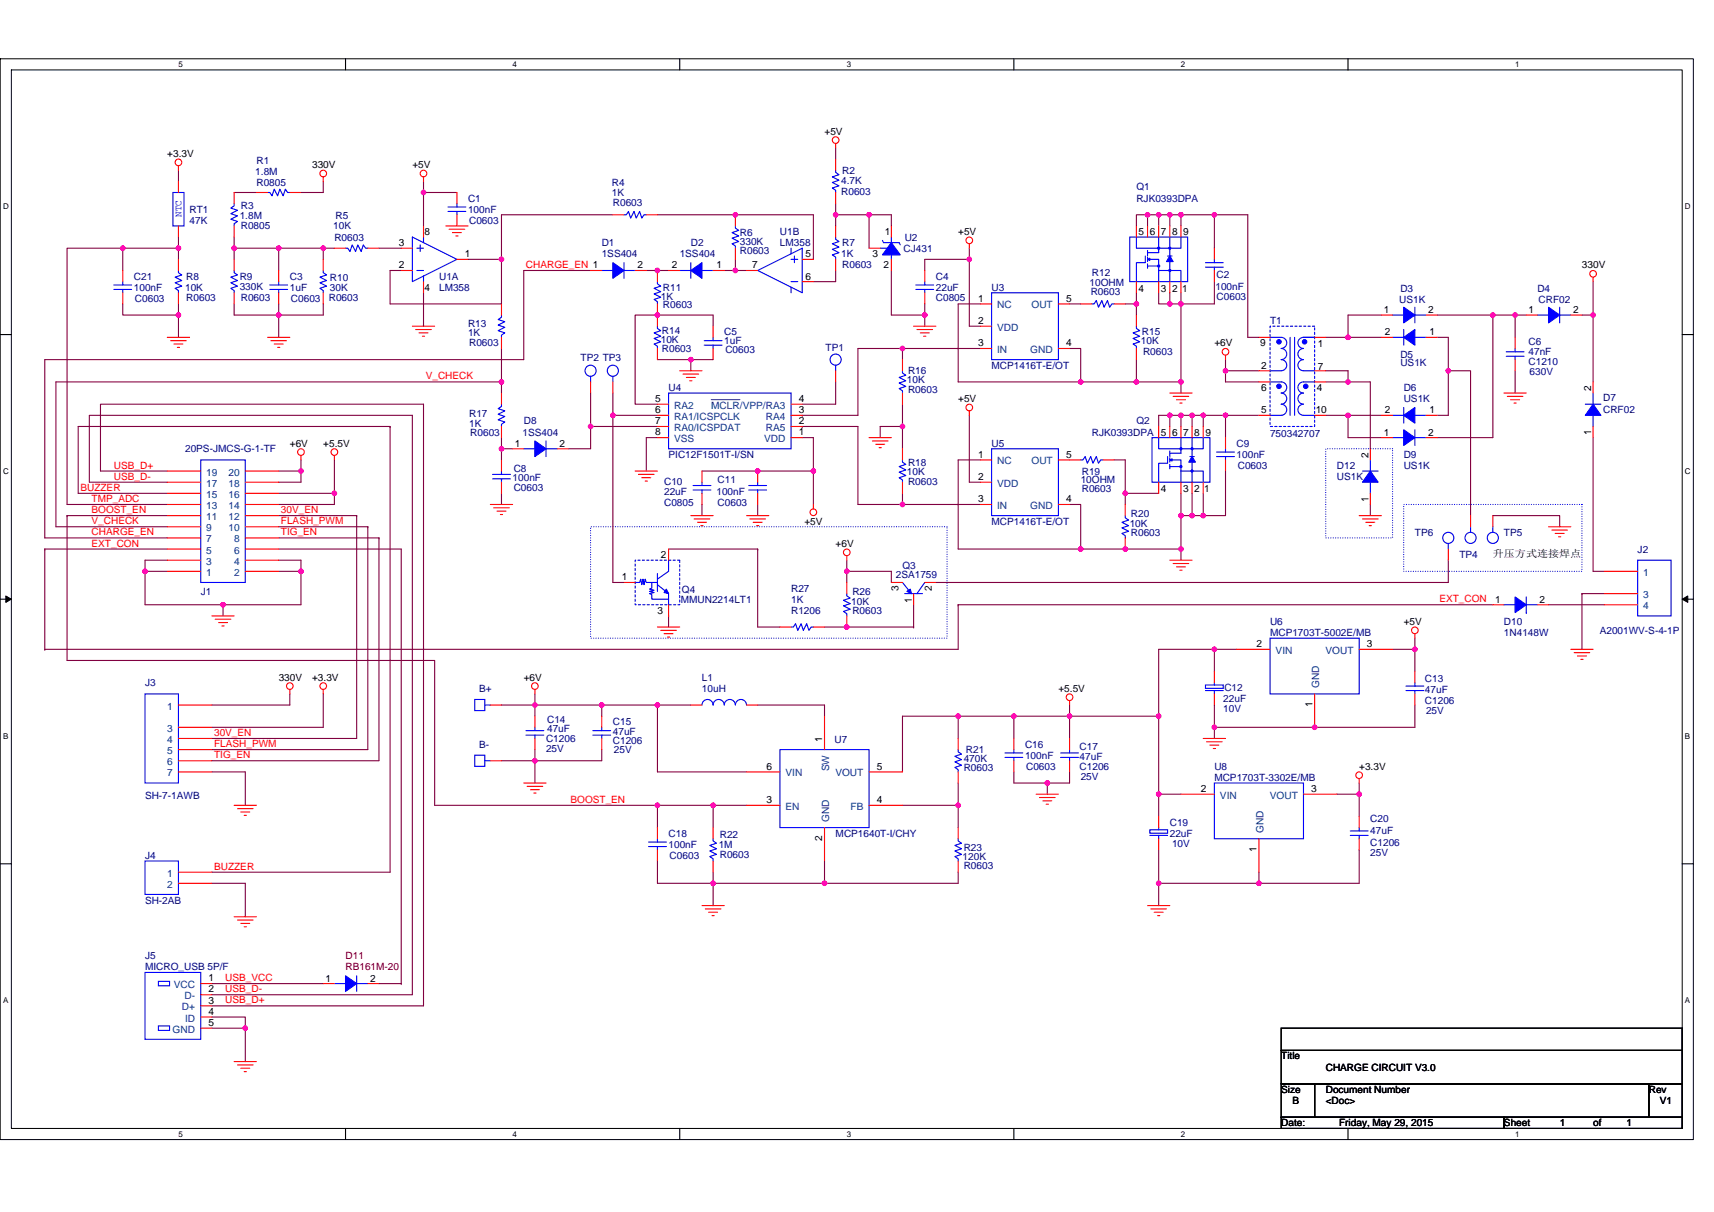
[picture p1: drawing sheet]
<svg xmlns="http://www.w3.org/2000/svg" width="297mm" height="210mm" viewBox="0 0 297 210" stroke-linecap="round" stroke-linejoin="round" font-family="sans-serif">
<path d="M0 10.2h293.5v187.2h-293.5zM2 12.1h289.5v183.4h-289.5z" fill="none" stroke="#000" stroke-width=".17"/>
<g fill="#fff">
<path d="M30.9 10.4h.8v1.5h-.8z"/>
<path d="M30.9 195.7h.8v1.5h-.8z"/>
</g>
<path d="M59.9 10.2v1.9M59.9 195.5v1.9" fill="none" stroke="#000" stroke-width=".19"/>
<g fill="#fff">
<path d="M88.8 10.4h.8v1.5h-.8z"/>
<path d="M88.8 195.7h.8v1.5h-.8z"/>
</g>
<path d="M117.8 10.2v1.9M117.8 195.5v1.9" fill="none" stroke="#000" stroke-width=".19"/>
<g fill="#fff">
<path d="M146.7 10.4h.8v1.5h-.8z"/>
<path d="M146.7 195.7h.8v1.5h-.8z"/>
</g>
<path d="M175.7 10.2v1.9M175.7 195.5v1.9" fill="none" stroke="#000" stroke-width=".19"/>
<g fill="#fff">
<path d="M204.7 10.4h.7v1.5h-.7z"/>
<path d="M204.7 195.7h.7v1.5h-.7z"/>
</g>
<path d="M233.6 10.2v1.9M233.6 195.5v1.9" fill="none" stroke="#000" stroke-width=".19"/>
<g fill="#fff">
<path d="M262.6 10.4h.7v1.5h-.7z"/>
<path d="M262.6 195.7h.7v1.5h-.7z"/>
<path d="M.5 35h1v1.6h-1z"/>
<path d="M292 35h1v1.6h-1z"/>
<path d="M.5 80.9h1v1.5h-1z"/>
<path d="M292 80.9h1v1.5h-1z"/>
</g>
<path d="M0 58h2M291.5 58h2" fill="none" stroke="#000" stroke-width=".19"/>
<g fill="#fff">
<path d="M.5 126.7h.9v1.6h-.9z"/>
<path d="M292 126.7h.9v1.6h-.9z"/>
</g>
<path d="M0 103.8h2M291.5 103.8h2" fill="none" stroke="#000" stroke-width=".19"/>
<path d="M1 103.3l1 .5-1 .6zM291.5 103.8l1-.5v1.1z" fill="#000"/>
<path d="M1 103.3l1 .5-1 .6zM291.5 103.8l1-.5v1.1z" fill="none" stroke="#000" stroke-width=".17"/>
<g fill="#fff">
<path d="M.5 172.6h.9v1.5h-.9z"/>
<path d="M292 172.6h.9v1.5h-.9z"/>
</g>
<path d="M0 149.7h2M291.5 149.7h2M222 178.1h69.5v3.9h-69.5zM222 182h69.5v5.8h-69.5zM222 187.8h5.8v5.8h-5.8zM222 193.6h38.6v1.9h-38.6zM227.8 187.8h57.9v5.8h-57.9zM260.6 193.6h30.9v1.9h-30.9zM285.7 187.8h5.8v5.8h-5.8z" fill="none" stroke="#000" stroke-width=".19"/>
<path d="M229.8 77.7h11.5v15.5h-11.5zM102.4 91.3h61.7v19.3h-61.7zM243.3 87.4h30.9v11.6h-30.9z" fill="none" stroke="#00f" stroke-width=".19" stroke-dasharray="0 .4"/>
<g fill="none" stroke="#800040" stroke-width=".19">
<path d="M30.9 29.5v1.9M40.6 33.4h3.8M56 31.4v2h-3.8M73.4 31.4v2M73.4 33.4h5.8M73.4 33.4v5.7M106.2 37.2h-19.3v7.7M113.9 37.2h27.1v7.7M144.8 35.3v1.9M144.8 25.6v2M144.8 37.2v1.9M144.8 37.2h5.8"/>
<path d="M150.6 37.2h.1M154.5 39.1v-1.9h-3.9v5.8M198.9 37.2h-2v1.9M200.8 37.2h-1.9v1.9M202.7 37.2h2M202.7 37.2v1.9M202.7 37.2h-1.9v1.9M210.5 37.2h-5.8v1.9M21.3 52.7v1.9h9.6v3.8M21.3 43v3.9M21.3 43h-9.7v44.4h17.4M21.3 43h9.6"/>
<path d="M30.9 43v1.9M30.9 41.1v1.9M30.9 52.7v1.9M40.6 43h7.7M40.6 43v1.9M40.6 52.7v1.9h7.7M40.6 41.1v1.9M48.3 43h7.7M48.3 43v3.9M48.3 52.7v1.9M48.3 54.6v3.8M56 43v1.9"/>
<path d="M56 43h2M56 52.7v1.9h-7.7M65.7 43h3.8M73.4 50.7v5.8M81.1 44.9h5.8M86.9 44.9v7.8h-19.3v-5.8h1.9M102.4 46.9h-11.6v15.4h-83v30.9h21.2M112 46.9h3.9M123.6 56.5v-1.9h-13.5v15.4h3.8M125.5 46.9h1.9M127.4 46.9h2M127.4 44.9v2"/>
<path d="M144.8 46.9v1.9h-3.8M154.5 46.9v7.7h5.8v1.9M160.3 52.7v1.9M168 43v1.9M168 44.9v11.6h1.9M168 44.9h-7.7v2M169.9 52.7h-3.8v13.5h21.2M185.4 52.7h1.9M195 52.7h1.9M196.9 52.7v1.9M196.9 50.7v2M200.8 50.7v2h1.9"/>
<path d="M202.7 50.7v2h2v13.5M210.5 43v-5.8h5.7v21.2h2M210.5 48.8v3.9h-5.8v-2M229.8 58.4h3.8M233.6 58.4h5.8M239.4 54.6h-5.8v3.8M249.1 54.6h9.6M249.1 58.4h1.9v5.8M258.7 54.6h3.9M258.7 54.6v21.2h-9.6M262.6 54.6h1.9M262.6 54.6v3.8"/>
<path d="M274.2 54.6h1.9M276.1 54.6v11.6M276.1 48.8v5.8M52.2 79.7v1.9M58 79.7v5.8M67.6 73.9h.1M67.6 73.9v77.2h-30.9M67.6 73.9h-54v11.6h15.4M86.9 77.7h1.9M86.9 66.2h-77.2v25.1h19.3M86.9 60.4v5.8M86.9 75.8v1.9"/>
<path d="M86.9 77.7v2M86.9 66.2v1.9M102.4 73.9h11.5M102.4 68.1v5.8M102.4 73.9v3.8h-3.9M106.2 72h7.7M106.2 72v28.9h1.9M106.2 68.1v3.9M113.9 75.8h-1.9v5.8M113.9 62.3h5.8M119.7 62.3v1.9M119.7 62.3h3.9"/>
<path d="M139 73.9h9.7v13.5h7.7M139 75.8h2v5.8M139 72h.1M139 73.9h.1M144.8 66.2v3.8h-5.8M156.4 70v3.9M156.4 60.4h13.5M156.4 60.4v1.9M156.4 73.9h-3.9v1.9M156.4 60.4h-7.7v11.6h-9.7M156.4 73.9v3.8M168 72v11.5h1.9"/>
<path d="M169.9 79.7h-3.8v15.4h21.2M185.4 60.4h1.9v5.8M187.3 66.2h9.6M193.1 79.7h1.9v5.8M196.9 62.3v3.9M196.9 66.2h7.8M202.7 72h-1.9v1.9M202.7 72v1.9M202.7 72h2M204.7 66.2v1.9M206.6 72h-1.9v1.9M208.5 72h-1.9v1.9"/>
<path d="M212.4 72h-3.9v1.9M212.4 64.2v2h5.8M212.4 62.3v1.9M212.4 64.2h5.8M218.2 72h-5.8v3.8M229.8 64.2h3.8v2M229.8 72h3.8M229.8 66.2h3.8M233.6 66.2h3.9v11.5M233.6 72v3.8h5.8M233.6 72h5.8M251 64.2v7.8h-1.9"/>
<path d="M251 64.2h3.9v25.1M262.6 64.2v3.9M276.1 75.8v23.2h1.9M7.8 95.1h21.2M7.8 95.1h.1M7.8 95.1v17.4M11.6 89.3h17.4M11.6 89.3v25.1h63.7v25.1h38.6v3.9M11.6 89.3h.1M25.1 99v5.8h13.5M25.1 99h3.9M29 97.1h-3.9v1.9"/>
<path d="M29 81.6h-11.6v-11.6h56v104.3h-36.7M29 83.5h-13.5v-11.5h56v100.3h-34.8M48.3 93.2h17.4M48.3 81.6h3.9M48.3 85.5h9.7M48.3 89.3h13.5M48.3 91.3h15.4M48.3 97.1h3.9v1.9M48.3 99h3.9M48.3 95.1h21.2v75.3M52.2 81.6v1.9h-3.9M52.2 99v5.8h-13.6"/>
<path d="M58 85.5v1.9h-9.7M61.8 89.3v38.6h-25.1M61.8 89.3h.1M63.7 91.3h.1M63.7 91.3v38.6h-27M65.7 93.2v38.6h-29M65.7 93.2h.1M86.9 85.5v1.9M115.9 95.1h15.4M121.7 81.6h19.3M121.7 87.4v1.9M131.3 87.4v1.9"/>
<path d="M131.3 95.1h.1M131.3 95.1v13.5h3.9M141 81.6v5.8M146.7 97.1v1.9M146.7 99v1.9M146.7 99h.1M146.7 99h7.8v1.9M156.4 87.4h13.5M156.4 85.5v1.9M185.4 87.4h1.9v7.7M187.3 95.1h17.4M195 85.5h5.8"/>
<path d="M195 85.5v1.9M204.7 85.5v3.8h1.9M204.7 89.3v5.8M204.7 95.1v2M206.6 85.5v3.8h1.9M208.5 85.5v3.8M212.4 81.6v7.7h-3.9M237.5 87.4v1.9M251 97.1v3.8h-88.8M258.7 89.3h11.6v2M7.8 112.5h.1M38.6 104.8h.1"/>
<path d="M38.6 104.8v1.9M115.9 106.7v1.9M142.9 108.6h3.8M146.7 108.6h11.6M146.7 108.6h.1M158.3 108.6h.1M158.3 104.8v3.8M166.1 104.8h92.6M166.1 104.8h.1M166.1 104.8v7.7h-158.3M210.5 112.5h3.8M210.5 112.5h-9.7v11.6"/>
<path d="M210.5 112.5v3.9M241.3 112.5h3.9M245.2 110.6v1.9M245.2 112.5v3.9M268.4 104.8h9.6M274.2 102.8h3.8M274.2 102.8h.1M274.2 102.8v9.7M36.7 133.7h5.8v5.8M50.2 120.2v1.9h-13.5M56 120.2v5.8h-19.3M86.9 122.1h5.8"/>
<path d="M86.9 131.8h5.8M92.7 122.1v2M92.7 129.9v1.9M92.7 120.2v1.9M92.7 131.8v3.9M92.7 122.1h11.6M104.3 122.1h9.6M104.3 129.9v1.9h-11.6M104.3 122.1v2M113.9 122.1v11.6h15.5M113.9 139.5h9.7M113.9 122.1h5.8"/>
<path d="M123.6 139.5h5.8M123.6 139.5v3.9M131.3 122.1h11.6v2M156.4 139.5h9.7M166.1 124.1h9.6M166.1 135.7v3.8M166.1 124.1h-9.7v9.6M166.1 139.5v3.9M166.1 124.1v3.8M175.7 124.1h9.7M175.7 133.7v2h5.8M175.7 124.1v3.8"/>
<path d="M181.5 135.7v1.9M185.4 122.1v2M185.4 133.7v2h-3.9M185.4 124.1v3.8M185.4 124.1h15.4M200.8 124.1v13.5M204.7 137.6h-3.9v3.9M210.5 122.1v3.9M210.5 126v1.9M231.7 137.6h3.8M235.5 137.6v3.9M235.5 135.7v1.9"/>
<path d="M245.2 122.1v3.9h-34.7M36.7 153h5.8v5.8M113.9 149.2v3.8h9.7M123.6 153v3.9M123.6 153h19.3M123.6 151.1v1.9M142.9 153h.1M142.9 149.2v3.8M166.1 151.1v1.9h-23.2M200.8 153v3.9M200.8 153h17.4M200.8 147.2v5.8"/>
<path d="M218.2 151.1v1.9M235.5 147.2v5.8h-17.3M36.7 176.2h5.8v1.9M36.7 178.1h5.8M36.7 170.4h19.3M42.5 178.1v5.8M65.7 170.4h3.8M69.5 170.4h.1"/>
</g>
<g fill="#f0f" stroke="#f0f" stroke-width=".19">
<circle cx="52.2" cy="81.6" r=".38"/>
<circle cx="57.9" cy="85.5" r=".38"/>
<circle cx="25.1" cy="99" r=".38"/>
<circle cx="52.2" cy="99" r=".38"/>
<circle cx="38.6" cy="104.8" r=".38"/>
<circle cx="92.7" cy="131.8" r=".38"/>
<circle cx="92.7" cy="122.1" r=".38"/>
<circle cx="123.6" cy="139.5" r=".38"/>
<circle cx="123.6" cy="153" r=".38"/>
<circle cx="113.9" cy="139.5" r=".38"/>
<circle cx="166.1" cy="139.5" r=".38"/>
<circle cx="142.9" cy="153" r=".38"/>
<circle cx="185.4" cy="124.1" r=".38"/>
<circle cx="175.7" cy="124.1" r=".38"/>
<circle cx="166.1" cy="124.1" r=".38"/>
<circle cx="200.8" cy="137.6" r=".38"/>
<circle cx="200.8" cy="124.1" r=".38"/>
<circle cx="210.4" cy="112.5" r=".38"/>
<circle cx="227.8" cy="126" r=".38"/>
<circle cx="210.4" cy="126" r=".38"/>
<circle cx="200.8" cy="153" r=".38"/>
<circle cx="218.2" cy="153" r=".38"/>
<circle cx="235.5" cy="137.6" r=".38"/>
<circle cx="181.5" cy="135.7" r=".38"/>
<circle cx="233.6" cy="58.4" r=".38"/>
<circle cx="233.6" cy="72" r=".38"/>
<circle cx="251" cy="64.2" r=".38"/>
<circle cx="258.7" cy="54.6" r=".38"/>
<circle cx="262.6" cy="54.6" r=".38"/>
<circle cx="276.1" cy="54.6" r=".38"/>
<circle cx="212.4" cy="64.2" r=".38"/>
<circle cx="204.7" cy="66.2" r=".38"/>
<circle cx="204.7" cy="52.7" r=".38"/>
<circle cx="196.9" cy="52.7" r=".38"/>
<circle cx="196.9" cy="66.2" r=".38"/>
<circle cx="187.3" cy="66.2" r=".38"/>
<circle cx="168" cy="44.9" r=".38"/>
<circle cx="187.3" cy="95.1" r=".38"/>
<circle cx="195" cy="95.1" r=".38"/>
<circle cx="156.4" cy="60.4" r=".38"/>
<circle cx="156.4" cy="73.9" r=".38"/>
<circle cx="156.4" cy="87.4" r=".38"/>
<circle cx="160.3" cy="54.6" r=".38"/>
<circle cx="106.2" cy="72" r=".38"/>
<circle cx="113.9" cy="54.6" r=".38"/>
<circle cx="119.7" cy="62.3" r=".38"/>
<circle cx="113.9" cy="46.9" r=".38"/>
<circle cx="127.4" cy="46.9" r=".38"/>
<circle cx="127.4" cy="37.2" r=".38"/>
<circle cx="86.9" cy="44.9" r=".38"/>
<circle cx="86.9" cy="66.2" r=".38"/>
<circle cx="73.4" cy="33.3" r=".38"/>
<circle cx="131.3" cy="81.6" r=".38"/>
<circle cx="141" cy="81.6" r=".38"/>
<circle cx="48.3" cy="43" r=".38"/>
<circle cx="56" cy="43" r=".38"/>
<circle cx="48.3" cy="54.6" r=".38"/>
<circle cx="40.6" cy="43" r=".38"/>
<circle cx="30.9" cy="54.6" r=".38"/>
<circle cx="30.9" cy="43" r=".38"/>
<circle cx="86.9" cy="77.7" r=".38"/>
<circle cx="102.3" cy="73.9" r=".38"/>
<circle cx="144.8" cy="37.2" r=".38"/>
<circle cx="150.6" cy="37.2" r=".38"/>
<circle cx="204.7" cy="37.2" r=".38"/>
<circle cx="202.7" cy="37.2" r=".38"/>
<circle cx="210.4" cy="37.2" r=".38"/>
<circle cx="202.7" cy="52.7" r=".38"/>
<circle cx="195" cy="85.5" r=".38"/>
<circle cx="206.6" cy="72" r=".38"/>
<circle cx="208.5" cy="72" r=".38"/>
<circle cx="212.4" cy="72" r=".38"/>
<circle cx="206.6" cy="89.3" r=".38"/>
<circle cx="208.5" cy="89.3" r=".38"/>
<circle cx="204.7" cy="89.3" r=".38"/>
<circle cx="204.7" cy="95.1" r=".38"/>
<circle cx="113.9" cy="122.1" r=".38"/>
<circle cx="104.3" cy="122.1" r=".38"/>
<circle cx="198.9" cy="37.2" r=".38"/>
<circle cx="200.8" cy="37.2" r=".38"/>
<circle cx="202.7" cy="72" r=".38"/>
<circle cx="204.7" cy="72" r=".38"/>
<circle cx="42.5" cy="178.1" r=".38"/>
<circle cx="21.3" cy="43" r=".38"/>
<circle cx="233.6" cy="66.2" r=".38"/>
<circle cx="245.2" cy="112.5" r=".38"/>
<circle cx="146.7" cy="99" r=".38"/>
<circle cx="146.7" cy="108.6" r=".38"/>
</g>
<g fill="none" stroke="#f00" stroke-width=".19">
<path d="M30.9 28.7v.8M30.9 31.4v2M30.9 39.1v2M40.6 39.1v2M40.6 33.4v1.9M44.4 33.4h2M50.2 33.4h2M56 30.6v.8M73.4 39.1v2M73.4 30.6v.8M77.3 39.1h3.8M77.8 39.7h2.7"/>
<path d="M79.2 33.4v1.9M79.2 37.2v1.9M106.2 37.2h1.9M112 37.2h1.9M127.4 37.2v1.9M144.8 24.9v.7M144.8 33.4v1.9M144.8 27.6v1.9M144.8 39.1v2M154.5 39.1v2M196.9 39.1v2M198.9 39.1v2"/>
<path d="M200.8 39.1v2M202.7 39.1v2M204.7 39.1v2M21.3 46.9v1.9M21.3 50.7v2M29 58.4h3.9M29.6 59h2.7M30.2 59.6h1.5M30.9 50.7v2M30.9 44.9v2M40.6 50.7v2M40.6 44.9v2"/>
<path d="M46.4 58.4h3.8M46.9 59h2.8M47.5 59.6h1.6M48.3 46.9v1.9M48.3 50.7v2M56 50.7v2M56 44.9v2M58 43h1.9M63.7 43h2M69.5 43h2M69.5 46.9h2M71.5 56.5h3.8"/>
<path d="M72 57.1h2.7M72.6 57.7h1.6M73.2 58.3h.4M73.4 48.8v1.9M78.4 40.3h1.6M79 40.9h.4M79.2 44.9h1.9M86.9 58.4v2M86.9 52.7v1.9M102.4 46.9h1.9M110.1 46.9h1.9M113.9 52.7v3.8"/>
<path d="M113.9 46.9v1.9M115.9 46.9h1.9M123.6 46.9h1.9M123.6 56.5v1.9M127.4 43v1.9M129.4 46.9h1.9M139 44.9h2M139 48.8h2M144.8 44.9v2M150.6 43h1.9M154.5 44.9v2M158.3 56.5h3.9"/>
<path d="M158.9 57.1h2.7M159.5 57.7h1.5M160.1 58.3h.4M160.3 46.9v1.9M160.3 50.7v2M168 42.2v.8M169.9 52.7h1.9M169.9 56.5h1.9M183.4 52.7h2M187.3 52.7h1.9M193.1 52.7h1.9M196.9 54.6v1.9"/>
<path d="M196.9 48.8v1.9M200.8 48.8v1.9M202.7 48.8v1.9M204.7 48.8v1.9M210.5 43v1.9M210.5 46.9v1.9M218.2 58.4h1.9M227.8 58.4h2M239.4 58.4h1.9M239.4 54.6h1.9M247.1 58.4h2M247.1 54.6h2"/>
<path d="M262.6 58.4v2M264.5 54.6h1.9M272.2 54.6h2M276.1 48v.8M30.7 60.2h.4M48.1 60.2h.4M52.2 78.9v.8M58 78.9v.8M86.9 73.9v1.9M86.9 68.1v1.9M86.9 79.7v1.9M88.8 77.7h2"/>
<path d="M96.6 77.7h1.9M102.4 66.2v1.9M106.2 66.2v1.9M113.9 70h2M113.9 72h2M113.9 73.9h2M113.9 75.8h2M113.9 60.4v1.9M117.8 64.2h3.9M118.4 64.8h2.7M118.9 65.4h1.6M119.5 66h.4"/>
<path d="M123.6 60.4v1.9M137.1 75.8h1.9M137.1 73.9h1.9M137.1 72h1.9M137.1 70h1.9M144.8 64.2v2M150.6 75.8h3.9M151.2 76.4h2.7M151.8 77h1.5M152.4 77.6h.3M156.4 68.1v1.9M156.4 62.3v1.9"/>
<path d="M156.4 77.7v2M168 71.2v.8M169.9 60.4h1.9M169.9 79.7h1.9M183.4 60.4h2M183.4 79.7h3.9M191.1 79.7h2M196.9 60.4v1.9M200.8 73.9v1.9M202.7 68.1h3.9M202.7 73.9v1.9M203.3 68.7h2.7"/>
<path d="M203.9 69.3h1.5M204.5 69.8h.4M204.7 73.9v1.9M206.6 73.9v1.9M208.5 73.9v1.9M212.4 61.5v.8M212.4 75.8v1.9M212.4 79.7v1.9M218.2 66.2h1.9M218.2 72h1.9M218.2 64.2h1.9M227.8 66.2h2"/>
<path d="M227.8 64.2h2M227.8 72h2M237.5 77.7v2M239.4 72h1.9M239.4 75.8h1.9M247.1 72h2M247.1 75.8h2M260.6 68.1h3.9M261.2 68.7h2.7M261.8 69.3h1.5M262.4 69.8h.4M262.6 62.3v1.9"/>
<path d="M276.1 73.9v1.9M276.1 66.2v1.9M29 99h5.8M29 97.1h5.8M29 95.1h5.8M29 93.2h5.8M29 91.3h5.8M29 89.3h5.8M29 87.4h5.8M29 85.5h5.8M29 83.5h5.8M29 81.6h5.8"/>
<path d="M42.5 99h5.8M42.5 97.1h5.8M42.5 95.1h5.8M42.5 93.2h5.8M42.5 91.3h5.8M42.5 89.3h5.8M42.5 87.4h5.8M42.5 85.5h5.8M42.5 83.5h5.8M42.5 81.6h5.8M85 87.4h3.8M85.6 88h2.7"/>
<path d="M86.1 88.6h1.6M86.7 89.1h.4M86.9 83.5v2M110.1 81.6h3.8M110.6 82.2h2.8M111.2 82.8h1.6M111.8 83.4h.4M115.9 95.1v2M119.7 89.3h3.9M120.3 89.9h2.7M120.9 90.5h1.5M121.5 91.1h.3"/>
<path d="M121.7 81.6v1.9M121.7 85.5v1.9M129.4 89.3h3.8M130 89.9h2.7M130.5 90.5h1.6M131.1 91.1h.4M131.3 85.5v1.9M131.3 81.6v1.9M141 87.4v.8M146.7 96.3v.8M156.4 83.5v2M169.9 83.5h1.9"/>
<path d="M169.9 87.4h1.9M183.4 87.4h2M195 93.2v1.9M195 87.4v1.9M200.8 83.5v2M202.7 97.1h3.9M203.3 97.6h2.7M203.9 98.2h1.5M204.5 98.8h.4M204.7 83.5v2M206.6 83.5v2M208.5 83.5v2"/>
<path d="M235.5 89.3h3.9M236.1 89.9h2.7M236.7 90.5h1.6M237.3 91.1h.4M237.5 85.5v1.9M251 95.1v2M254.9 89.3v2M258.7 89.3v2M268.4 91.3h3.8M268.9 91.8h2.7M269.5 92.4h1.6M270.1 93h.4"/>
<path d="M278 99h5.8M36.7 106.7h3.9M37.3 107.3h2.7M37.9 107.9h1.5M38.5 108.4h.3M50.2 119.4v.8M56 119.4v.8M92.7 119.4v.8M108.1 100.9h2M113.9 108.6h3.9M114.5 109.2h2.7M115.1 109.8h1.5"/>
<path d="M115.7 110.4h.4M115.9 106.7h.1M115.9 104.8v1.9M135.2 108.6h1.9M141 108.6h1.9M146.7 106.7v1.9M146.7 100.9v1.9M154.5 100.9h1.9M158.3 102.8v2M160.3 100.9h1.9M210.5 116.4v1.9M214.3 112.5h5.8"/>
<path d="M235.5 112.5h5.8M245.2 109.8v.8M245.2 116.4v1.9M258.7 104.8h1.9M266.4 104.8h2M272.2 112.5h3.9M272.8 113.1h2.7M273.4 113.7h1.5M274 114.2h.3M278 102.8h5.8M278 104.8h5.8M30.9 122.1h5.8"/>
<path d="M30.9 131.8h5.8M30.9 126h5.8M30.9 127.9h5.8M30.9 129.9h5.8M30.9 133.7h5.8M40.6 139.5h3.8M85 122.1h1.9M85 131.8h1.9M90.8 135.7h3.8M91.3 136.2h2.8M91.9 136.8h1.6M92.5 137.4h.4"/>
<path d="M92.7 124.1v1.9M92.7 127.9v2M104.3 124.1v1.9M104.3 127.9v2M119.7 122.1h2M129.4 122.1h1.9M129.4 139.5h5.8M129.4 133.7h5.8M142.9 124.1v5.8M150.6 139.5h5.8M150.6 133.7h5.8M166.1 133.7v2"/>
<path d="M166.1 127.9v2M175.7 127.9v2M175.7 131.8v1.9M179.6 137.6h3.8M180.1 138.2h2.7M180.7 138.7h1.6M181.3 139.3h.4M185.4 127.9v2M185.4 131.8v1.9M185.4 121.4v.7M204.7 137.6h5.8M208.5 127.9h3.9"/>
<path d="M209.1 128.5h2.7M209.7 129.1h1.5M210.3 129.7h.3M210.5 120.2v1.9M225.9 137.6h5.8M227.8 120.2v5.8M235.5 134.9v.8M245.2 120.2v1.9M30.9 151.1h5.8M30.9 153h5.8M40.6 158.8h3.8M41.2 140.1h2.7"/>
<path d="M41.2 159.4h2.7M41.7 140.7h1.6M41.7 160h1.6M42.3 141.3h.4M113.9 143.4v1.9M113.9 147.2v2M121.7 156.9h3.8M122.2 157.5h2.7M122.8 158.1h1.6M123.4 158.6h.4M123.6 149.2v1.9M123.6 143.4v1.9"/>
<path d="M142.9 143.4v5.8M166.1 149.2v1.9M166.1 143.4v1.9M198.9 156.9h3.8M199.4 157.5h2.8M200 158.1h1.6M200.6 158.6h.4M200.8 141.5v1.9M200.8 145.3v1.9M218.2 145.3v5.8M235.5 141.5v1.9M235.5 145.3v1.9"/>
<path d="M34.8 170.4h1.9M34.8 172.3h1.9M34.8 174.3h1.9M34.8 176.2h1.9M34.8 178.1h1.9M42.3 160.6h.4M56 170.4h2M63.7 170.4h2M40.6 183.9h3.8M41.2 184.5h2.7M41.7 185.1h1.6M42.3 185.7h.4"/>
<circle cx="30.9" cy="28.1" r=".58"/>
<circle cx="56" cy="30.1" r=".58"/>
<circle cx="73.4" cy="30.1" r=".58"/>
<circle cx="144.8" cy="24.3" r=".58"/>
<circle cx="168" cy="41.6" r=".58"/>
<circle cx="276.1" cy="47.4" r=".58"/>
<circle cx="52.2" cy="78.3" r=".58"/>
<circle cx="57.9" cy="78.3" r=".58"/>
<circle cx="168" cy="70.6" r=".58"/>
<circle cx="212.4" cy="60.9" r=".58"/>
<circle cx="141" cy="88.7" r=".58"/>
<circle cx="146.7" cy="95.7" r=".58"/>
<circle cx="50.2" cy="118.9" r=".58"/>
<circle cx="56" cy="118.9" r=".58"/>
<circle cx="92.7" cy="118.9" r=".58"/>
<circle cx="245.2" cy="109.2" r=".58"/>
<circle cx="185.4" cy="120.8" r=".58"/>
<circle cx="235.5" cy="134.3" r=".58"/>
</g>
<g fill="none" stroke="#00f" stroke-width=".19">
<path d="M30 33.4h1.9v5.7h-1.9zM40.6 35.3v.4l-.6 .4 1.2 .3-1.2 .6 1.2 .4-1.2 .6 1.2 .4-.6 .4v.3M46.4 33.4h.4l.3 .5 .4-1.1 .6 1.1 .4-1.1 .6 1.1 .4-1.1 .3 .6h.4M77.6 35.9h3.1M77.6 36.6h3.1M79.2 36.6v.6M79.2 35.3v.6M108.1 37.2h.4l.4-.6 .4 1.2 .6-1.2 .4 1.2 .5-1.2 .4 1.2 .4-.6h.4M127.4 39.1v.4l.6 .4-1.1 .4 1.1 .6-1.1 .4 1.1 .5-1.1 .4 .5 .4v.4M144.8 29.5v.4l.6 .4-1.2 .3 1.2 .6-1.2 .4 1.2 .6-1.2 .4 .6 .4v.4M19.7 49.4h3.1M19.7 50.1h3.1"/>
<path d="M21.3 50.1v.6M21.3 48.8v.6M30.9 46.9v.4l.6 .3-1.2 .4 1.2 .6-1.2 .4 1.2 .6-1.2 .3 .6 .4v.4M40.6 46.9v.4l.6 .3-1.2 .4 1.2 .6-1.2 .4 1.2 .6-1.2 .3 .6 .4v.4M46.8 49.4h3M46.8 50.1h3M48.3 50.1v.6M48.3 48.8v.6M56 46.9v.4l.6 .3-1.2 .4 1.2 .6-1.2 .4 1.2 .6-1.2 .3 .6 .4v.4M59.9 43h.4l.4 .6 .3-1.2 .6 1.2 .4-1.2 .6 1.2 .4-1.2 .4 .6h.3M71.5 41.1l7.7 3.8-7.7 3.9zM72.2 46.9h1.2"/>
<path d="M72.2 43h1.2M72.8 42.4v1.2M73.4 47.8v1M73.4 41.1v.9M86.9 54.6v.4l-.6 .4 1.2 .3-1.2 .6 1.2 .4-1.2 .6 1.2 .4-.6 .4v.3M104.3 46.9h1.9M108.1 45.5v2.7M108.1 46.9h2M113.9 48.8v.4l.6 .4-1.1 .3 1.1 .6-1.1 .4 1.1 .6-1.1 .4 .5 .4v.4M113.9 56.5v.4l.6 .4-1.1 .4 1.1 .6-1.1 .3 1.1 .6-1.1 .4 .5 .4v.4M117.8 46.9h1.9M119.7 45.5v2.7"/>
<path d="M121.7 46.9h1.9M122 59h3.1M122 59.8h3.1M123.6 59.8v.6M123.6 58.4v.6M131.3 46.9l7.7-3.9v7.7zM137.1 49.8v.9M137.1 43v1M137.1 48.8h1.2M137.1 44.9h1.2M137.7 44.4v1.1M144.8 41.1v.4l.6 .3-1.2 .4 1.2 .6-1.2 .4 1.2 .6-1.2 .4 .6 .3v.4"/>
<path d="M152.5 43h1.4M152.9 41.6l.2 .4h2.7l.2 .4M154.5 41.1v3.8M158.7 49.4h3.1M158.7 50.1h3.1M160.3 50.1v.6M160.3 48.8v.6M171.8 50.7h11.6v11.6h-11.6zM189.2 52.7h.4l.4-.6 .4 1.1 .6-1.1 .3 1.1 .6-1.1 .4 1.1 .4-.5h.4M195.8 41.1h10v7.7h-10zM196.9 56.5v.4l.6 .4-1.1 .4 1.1 .6-1.1 .3 1.1 .6-1.1 .4 .5 .4v.4M196.9 41.1v1.9h7.8v-1.9"/>
<path d="M198.5 44.4v1.1h-1.6v3.3M198.9 43.4v1M198.9 44.5v.8M198.9 45.7v.8M198.9 46.1h1.9M198.9 44.9h1.9v2M200.8 46.9v1.9M200.8 41.1v2.7h-1.9M200.8 46.9h3.9v1.9M202.3 44.4h.8M202.7 41.1v7.7M208.9 45.5h3.1"/>
<path d="M208.9 46.3h3.1M210.5 46.3v.6M210.5 44.9v.6M220.1 58.4h1.9a.96 .96 0 0 1 1 1 .96 .96 0 0 1-1 1M223.6 58.4v13.6M224.4 58.4v13.6M227.8 58.4h-1.9a.96 .96 0 0 0-1 1 .96 .96 0 0 0 1 1M241.3 58.4h2M241.3 54.6h2M243.3 57.1v2.7M245.2 58.4h1.9M245.2 53.2v2.7"/>
<path d="M245.2 54.6h1.9M266.4 54.6h2M270.3 53.2v2.7M270.3 54.6h1.9M34.8 79.7h7.7v21.2h-7.7zM86.9 70v.4l-.6 .4 1.2 .4-1.2 .6 1.2 .3-1.2 .6 1.2 .4-.6 .4v.4M90.8 77.7h1.9M94.6 76.4v2.7M94.6 77.7h2M102.4 65.2v1M106.2 65.2v1M115.9 68.1h21.2v9.6h-21.2z"/>
<path d="M144.8 63.3v.9M156.4 64.2v.4l.6 .4-1.2 .4 1.2 .6-1.2 .4 1.2 .5-1.2 .4 .6 .4v.4M156.4 79.7v.4l.6 .4-1.2 .3 1.2 .6-1.2 .4 1.2 .6-1.2 .4 .6 .4v.3M171.8 77.7h11.6v11.6h-11.6zM187.3 79.7h.4l.4-.6 .3 1.2 .6-1.2 .4 1.2 .6-1.2 .4 1.2 .4-.6h.3M199.6 75.8h10.1v7.7h-10.1zM200.8 75.8v1.9h7.7v-1.9M202.3 79.1v1.2h-1.5v3.2M202.7 78.1v1M202.7 79.3v.8M202.7 79.7h2v1.9M204.7 75.8v2.7h-2"/>
<path d="M206.2 79.1h.8M206.6 75.8v7.7M210.8 78.3h3.1M210.8 79.1h3.1M212.4 79.1v.6M212.4 77.7v.6M220.1 66.2h1.9a.96 .96 0 0 1 1 .9 .96 .96 0 0 1-1 1 .97 .97 0 0 1 1 1 .97 .97 0 0 1-1 .9 .97 .97 0 0 1 1 1 .97 .97 0 0 1-1 1h-1.9M222 60.4a.96 .96 0 0 1 1 .9 .96 .96 0 0 1-1 1 .97 .97 0 0 1 1 1 .97 .97 0 0 1-1 .9h-1.9M225.9 60.4a.96 .96 0 0 0-1 .9 .96 .96 0 0 0 1 1 .97 .97 0 0 0-1 1 .97 .97 0 0 0 1 .9h1.9M227.8 66.2h-1.9a.96 .96 0 0 0-1 .9 .96 .96 0 0 0 1 1 .97 .97 0 0 0-1 1 .97 .97 0 0 0 1 .9 .97 .97 0 0 0-1 1 .97 .97 0 0 0 1 1h1.9M237.5 79.7v1.9M241.3 72h2"/>
<path d="M241.3 75.8h2M243.3 70.6v2.7M245.2 72h1.9M245.2 74.5v2.7M245.2 75.8h1.9M261 61h3.1M261 61.7h3.1M262.6 61.7v.6M262.6 60.4v.6M274.7 70h2.7M276.1 68.1v1.9M276.1 72v1.9"/>
<path d="M85.4 82.2h3.1M85.4 83h3.1M86.9 83v.5M86.9 81.6v.6M113.9 99.4v3.1M115.9 97.1v1.9l-2 1.3M120.1 84.1h3.1M120.1 84.9h3.1M121.7 84.9v.6M121.7 83.5v.6M129.8 84.9h3M129.8 84.1h3"/>
<path d="M131.3 83.5v.6M131.3 84.9v.6M195 89.3v.4l.6 .4-1.2 .4 1.2 .6-1.2 .4 1.2 .5-1.2 .4 .6 .4v.4M202.7 80.5v.7M202.7 80.8h2M204.7 81.6v1.9M204.7 81.6h3.8v1.9M236.1 81.6h2.7M237.5 83.5v2M251 94.2v.9M254.9 91.3v.9M258.7 91.3v.9"/>
<path d="M283.8 97.1h5.8v9.6h-5.8zM110.1 100.9h.7l.2-.6 .2 1 .2-1 .2 1 .2-1 .2 .6h1.9M113 100.9v1l-.4 .2 .8 .2-.8 .2 .8 .2-.8 .1 .4 .2v.8h2.9M113.9 101.3l2 1.5v2M137.1 108.6h.4l.4-.5 .4 1.1 .5-1.1 .4 1.1 .6-1.1 .4 1.1 .4-.6h.4M146.7 102.8v.4l.6 .4-1.1 .4 1.1 .6-1.1 .4 1.1 .5-1.1 .4 .5 .4v.4M156.4 100.9l1.5 1.9M156.8 102.8h3.1M160.3 100.9l-1.4 1.9M208.9 118.7h3.1v.6h-3.1zM208.9 119.6h3.1M210.5 119.6v.6"/>
<path d="M210.5 118.3v.4M220.1 110.6h15.4v9.6h-15.4zM243.7 118.9h3M243.7 119.6h3M245.2 119.6v.6M245.2 118.3v.6M260.6 104.8h2M264.5 106.1h.1M264.5 104.8h1.9M264.5 103.4v2.7M25.1 120.2h5.8v15.5h-5.8zM82.3 121.2h1.7v1.9h-1.7z"/>
<path d="M82.3 130.8h1.7v2h-1.7zM84 122.1h1M84 131.8h1M91.2 126.6h3M91.2 127.4h3M92.7 127.4v.5M92.7 126v.6M102.7 126.6h3.1M102.7 127.4h3.1M104.3 127.4v.5M104.3 126v.6M121.7 122.1a.97 .97 0 0 1 .9-.9 .97 .97 0 0 1 1 .9 .96 .96 0 0 1 .9-.9 .96 .96 0 0 1 1 .9 .97 .97 0 0 1 1-.9 .97 .97 0 0 1 .9 .9"/>
<path d="M127.4 122.1a.96 .96 0 0 1 1-.9 .96 .96 0 0 1 1 .9M135.2 129.9h15.4v13.5h-15.4zM166.1 129.9v.4l.5 .3-1.1 .4 1.1 .6-1.1 .4 1.1 .6-1.1 .4 .6 .3v.4M174.2 130.4h3M174.2 131.2h3M175.7 131.2v.6M175.7 129.9v.5M183.8 130.4h3.1M183.8 131.2h3.1M185.4 131.2v.6M185.4 129.9v.5M210.5 135.7h15.4v9.6h-15.4z"/>
<path d="M25.1 149.2h5.8v5.8h-5.8zM112.4 145.9h3.1M112.4 146.7h3.1M113.9 146.7v.5M113.9 145.3v.6M123.6 145.3v.4l.6 .4-1.2 .4 1.2 .6-1.2 .3 1.2 .6-1.2 .4 .6 .4v.4M166.1 145.3v.4l.5 .4-1.1 .4 1.1 .6-1.1 .3 1.1 .6-1.1 .4 .6 .4v.4M199.3 143.8h3v.5h-3zM199.3 144.7h3M200.8 144.7v.6M200.8 143.4v.4M234 144h3.1"/>
<path d="M234 144.7h3.1M235.5 144.7v.6M235.5 143.4v.6M25.1 168.5h9.7v11.6h-9.7zM27.5 170h1.9v.8h-1.9zM27.5 177.7h1.9v.8h-1.9zM58 170.4h1.9M61.8 169.1v2.7M61.8 170.4h1.9"/>
<circle cx="102.3" cy="64.2" r=".96"/>
<circle cx="106.2" cy="64.2" r=".96"/>
<circle cx="144.8" cy="62.3" r=".96"/>
<circle cx="251" cy="93.2" r=".96"/>
<circle cx="254.8" cy="93.2" r=".96"/>
<circle cx="258.7" cy="93.2" r=".96"/>
</g>
<g fill="#00f" stroke="#00f" stroke-width=".19">
<path d="M154.5 42l1.5 2.2h-3.1z" fill-rule="evenodd"/>
<path d="M276.1 70l1.3 2h-2.7z" fill-rule="evenodd"/>
<path d="M243.3 58.4l1.9-1.3v2.7z" fill-rule="evenodd"/>
<path d="M237.5 81.6l1.3 1.9h-2.7z" fill-rule="evenodd"/>
<path d="M157.2 102.5l.6-.4 .1 .7z" fill-rule="evenodd"/>
<path d="M106.2 45.5l1.9 1.4-1.9 1.3z" fill-rule="evenodd"/>
<path d="M59.9 169.1l1.9 1.3-1.9 1.4z" fill-rule="evenodd"/>
<path d="M268.4 53.2l1.9 1.4-1.9 1.3z" fill-rule="evenodd"/>
<path d="M243.3 72l1.9-1.4v2.7z" fill-rule="evenodd"/>
<path d="M92.7 76.4l1.9 1.3-1.9 1.4z" fill-rule="evenodd"/>
<path d="M115.5 102.1l.4 .7-.8-.1z" fill-rule="evenodd"/>
<path d="M243.3 53.2l1.9 1.4-1.9 1.3z" fill-rule="evenodd"/>
<path d="M202.7 79.7l.4-.2v.4z" fill-rule="evenodd"/>
<path d="M206.6 79.1l.6 1h-1.2z" fill-rule="evenodd"/>
<path d="M119.7 46.9l2-1.4v2.7z" fill-rule="evenodd"/>
<path d="M198.9 44.9l.4-.2v.4z" fill-rule="evenodd"/>
<path d="M202.7 44.4l.6 .9h-1.1z" fill-rule="evenodd"/>
<path d="M243.3 74.5l1.9 1.3-1.9 1.4z" fill-rule="evenodd"/>
<path d="M262.6 103.4l1.9 1.4-1.9 1.3z" fill-rule="evenodd"/>
<circle cx="221.6" cy="59.2" r=".38"/>
<circle cx="221.6" cy="66.9" r=".38"/>
<circle cx="226.1" cy="59.2" r=".38"/>
<circle cx="226.3" cy="66.9" r=".38"/>
<circle cx="206.6" cy="77.7" r=".19"/>
<circle cx="204.7" cy="77.7" r=".19"/>
<circle cx="206.6" cy="81.6" r=".19"/>
<circle cx="204.7" cy="80.8" r=".19"/>
<circle cx="202.7" cy="43" r=".19"/>
<circle cx="200.8" cy="43" r=".19"/>
<circle cx="202.7" cy="46.9" r=".19"/>
<circle cx="200.8" cy="46.1" r=".19"/>
</g>
<path d="M220.1 56.5h7.7v17.4h-7.7zM110.1 97.1h7.7v7.7h-7.7z" fill="none" stroke="#00f" stroke-width=".19" stroke-dasharray=".4 .4"/>
<path d="M123.3 69.2h4.9" fill="none" stroke="#004080" stroke-width=".17"/>
<g font-size="1.7">
<text x="142.9" y="23.3">+5V</text>
<text x="29" y="27.2">+3.3V</text>
<text x="54.1" y="29.1">330V</text>
<text x="71.5" y="29.1">+5V</text>
<text x="73.6" y="40.7">8</text>
<text x="153.3" y="40.7">1</text>
<text x="166.1" y="40.7">+5V</text>
<text x="197.3" y="40.7">5</text>
<text x="199.3" y="40.7">6</text>
<text x="201.2" y="40.7">7</text>
<text x="203.1" y="40.7">8</text>
<text x="205" y="40.7">9</text>
<text x="69.1" y="42.6">3</text>
<text x="69.1" y="46.5">2</text>
<text x="80.5" y="44.5">1</text>
<text x="110.5" y="46.5">2</text>
<text x="116.4" y="46.5">2</text>
<text x="124.2" y="46.5">1</text>
<text x="130.3" y="46.5">7</text>
<text x="139.6" y="44.6">5</text>
<text x="151.2" y="44.6">3</text>
<text x="153.1" y="46.5">2</text>
<text x="274.2" y="46.5">330V</text>
<text x="73.6" y="50.4">4</text>
<text x="139.6" y="48.4">6</text>
<text x="169.5" y="52.3">1</text>
<text x="184.8" y="52.3">5</text>
<text x="197.3" y="50.6">4</text>
<text x="201.2" y="50.6">3</text>
<text x="203.1" y="50.6">2</text>
<text x="204.9" y="50.6">1</text>
<text x="169.5" y="56.1">2</text>
<text x="169.5" y="60">3</text>
<text x="184.8" y="60">4</text>
<text x="239.8" y="54.2">1</text>
<text x="240" y="58.1">2</text>
<text x="247.5" y="54.2">2</text>
<text x="247.7" y="58.1">1</text>
<text x="264.9" y="54.2">1</text>
<text x="272.6" y="54.2">2</text>
<text x="210.5" y="60">+6V</text>
<text x="218.4" y="60">9</text>
<text x="218.6" y="63.9">2</text>
<text x="228.4" y="60.2">1</text>
<text x="228.4" y="64.1">7</text>
<text x="113.5" y="69.6">5</text>
<text x="113.5" y="71.6">6</text>
<text x="138.4" y="69.6">4</text>
<text x="138.5" y="71.6">3</text>
<text x="166.1" y="69.7">+5V</text>
<text x="218.6" y="67.7">6</text>
<text x="218.6" y="71.6">5</text>
<text x="228" y="71.6">10</text>
<text x="228.2" y="67.7">4</text>
<text x="240" y="71.6">2</text>
<text x="247.7" y="71.6">1</text>
<text x="275.8" y="67.7" transform="rotate(-90 275.8 67.7)">2</text>
<text x="50.2" y="77.4">+6V</text>
<text x="56" y="77.4">+5.5V</text>
<text x="89.2" y="77.4">1</text>
<text x="96.9" y="77.4">2</text>
<text x="113.5" y="73.5">7</text>
<text x="113.5" y="75.4">8</text>
<text x="138.5" y="75.4">1</text>
<text x="138.5" y="73.5">2</text>
<text x="201.2" y="75.5">5</text>
<text x="203.1" y="75.5">6</text>
<text x="205" y="75.5">7</text>
<text x="207" y="75.5">8</text>
<text x="208.9" y="75.5">9</text>
<text x="239.8" y="75.5">1</text>
<text x="247.5" y="75.5">2</text>
<text x="275.8" y="75.4" transform="rotate(-90 275.8 75.4)">1</text>
<text x="169.5" y="79.3">1</text>
<text x="169.5" y="83.1">2</text>
<text x="184.8" y="79.3">5</text>
<text x="237.1" y="79.3" transform="rotate(-90 237.1 79.3)">2</text>
<text x="169.5" y="87">3</text>
<text x="184.8" y="87">4</text>
<text x="201.2" y="85.3">4</text>
<text x="205" y="85.3">3</text>
<text x="207" y="85.3">2</text>
<text x="208.7" y="85.3">1</text>
<text x="237.1" y="87" transform="rotate(-90 237.1 87)">1</text>
<text x="139.4" y="90.9">+5V</text>
<text x="144.8" y="94.8">+6V</text>
<text x="107.7" y="100.5">1</text>
<text x="114.5" y="96.7">2</text>
<text x="258.7" y="96.6">升压方式连接焊点</text>
<text x="113.9" y="106.3">3</text>
<text x="155.7" y="102.5" transform="rotate(-90 155.7 102.5)">3</text>
<text x="158" y="104.4" transform="rotate(-90 158 104.4)">1</text>
<text x="161.5" y="102.5" transform="rotate(-90 161.5 102.5)">2</text>
<text x="259.1" y="104.4">1</text>
<text x="266.8" y="104.4">2</text>
<text x="217.8" y="112.1">2</text>
<text x="236.9" y="112.1">3</text>
<text x="243.3" y="108.3">+5V</text>
<text x="48.3" y="117.9">330V</text>
<text x="54.1" y="117.9">+3.3V</text>
<text x="90.8" y="117.9">+6V</text>
<text x="183.4" y="119.9">+5.5V</text>
<text x="227.4" y="122.5" transform="rotate(-90 227.4 122.5)">1</text>
<text x="142.5" y="128.5" transform="rotate(-90 142.5 128.5)">1</text>
<text x="132.8" y="133.3">6</text>
<text x="152" y="133.3">5</text>
<text x="208.1" y="137.2">2</text>
<text x="227.2" y="137.2">3</text>
<text x="235.5" y="133.4">+3.3V</text>
<text x="132.8" y="139.1">3</text>
<text x="152" y="139.1">4</text>
<text x="142.5" y="145.7" transform="rotate(-90 142.5 145.7)">2</text>
<text x="217.8" y="147.6" transform="rotate(-90 217.8 147.6)">1</text>
<text x="36.1" y="173.9">3</text>
<text x="36.1" y="171.9">2</text>
<text x="36.1" y="170">1</text>
<text x="56.4" y="170">1</text>
<text x="64.1" y="170">2</text>
<text x="36.1" y="177.7">5</text>
<text x="36.1" y="175.8">4</text>
<text x="222" y="183.6">Title</text>
<text x="229.8" y="185.5">CHARGE CIRCUIT V3.0</text>
<text x="222" y="189.4">Size</text>
<text x="224" y="191.3">B</text>
<text x="229.8" y="189.4">Document Number</text>
<text x="229.8" y="191.3">&lt;Doc&gt;</text>
<text x="285.7" y="189.4">Rev</text>
<text x="287.7" y="191.3">V1</text>
<text x="222" y="195.1">Date:</text>
<text x="232.1" y="195.1">Friday, May 29, 2015</text>
<text x="260.6" y="195.1">Sheet</text>
<text x="270.3" y="195.1">1</text>
<text x="276.1" y="195.1">of</text>
<text x="281.9" y="195.1">1</text>
</g>
<g font-size="1.7" fill="#000080">
<text x="44.4" y="28.4">R1</text>
<text x="44.2" y="30.3">1.8M</text>
<text x="44.4" y="32.2">R0805</text>
<text x="81.1" y="34.9">C1</text>
<text x="106" y="32.2">R4</text>
<text x="106" y="34">1K</text>
<text x="106.2" y="35.7">R0603</text>
<text x="145.8" y="31.8">4.7K</text>
<text x="145.8" y="33.8">R0603</text>
<text x="146" y="30.1">R2</text>
<text x="196.9" y="33">Q1</text>
<text x="196.9" y="34.9">RJK0393DPA</text>
<text x="32.9" y="36.8">RT1</text>
<text x="32.9" y="38.8">47K</text>
<text x="41.5" y="38">1.8M</text>
<text x="41.7" y="36.3">R3</text>
<text x="41.7" y="39.7">R0805</text>
<text x="57.8" y="39.7">10K</text>
<text x="58" y="41.7">R0603</text>
<text x="58.1" y="38">R5</text>
<text x="81.1" y="36.8">100nF</text>
<text x="81.3" y="38.8">C0603</text>
<text x="128.2" y="40.9">R6</text>
<text x="135.2" y="40.7">U1B</text>
<text x="156.8" y="41.7">U2</text>
<text x="104.3" y="42.6">D1</text>
<text x="104.3" y="44.6">1SS404</text>
<text x="117.8" y="44.6">1SS404</text>
<text x="119.7" y="42.6">D2</text>
<text x="128.2" y="42.4">330K</text>
<text x="128.2" y="44">R0603</text>
<text x="135.2" y="42.6">LM358</text>
<text x="145.8" y="44.6">1K</text>
<text x="146" y="42.6">R7</text>
<text x="146" y="46.5">R0603</text>
<text x="156.6" y="43.6">CJ431</text>
<text x="189.2" y="47.9">R12</text>
<text x="23.2" y="48.4">C21</text>
<text x="23.2" y="50.4">100nF</text>
<text x="23.4" y="52.3">C0603</text>
<text x="32.1" y="50.4">10K</text>
<text x="32.3" y="48.4">R8</text>
<text x="32.3" y="52.1">R0603</text>
<text x="41.5" y="48.4">R9</text>
<text x="41.5" y="50.2">330K</text>
<text x="41.7" y="52.1">R0603</text>
<text x="50.2" y="48.4">C3</text>
<text x="50.2" y="50.4">1uF</text>
<text x="50.4" y="52.3">C0603</text>
<text x="57" y="52.1">R0603</text>
<text x="57.2" y="48.6">R10</text>
<text x="57.2" y="50.4">30K</text>
<text x="76.1" y="48.4">U1A</text>
<text x="76.1" y="50.4">LM358</text>
<text x="114.5" y="51.9">1K</text>
<text x="114.9" y="50.4">R11</text>
<text x="114.9" y="53.4">R0603</text>
<text x="162.2" y="48.4">C4</text>
<text x="162.2" y="50.4">22uF</text>
<text x="162.2" y="52.1">C0805</text>
<text x="171.8" y="50.4">U3</text>
<text x="188.8" y="49.6">10OHM</text>
<text x="189" y="51.1">R0603</text>
<text x="210.6" y="50.2">100nF</text>
<text x="210.8" y="48.2">C2</text>
<text x="210.8" y="51.9">C0603</text>
<text x="242.5" y="52.5">US1K</text>
<text x="242.7" y="50.6">D3</text>
<text x="266.4" y="50.6">D4</text>
<text x="266.6" y="52.5">CRF02</text>
<text x="81.1" y="56.7">R13</text>
<text x="81.1" y="58.3">1K</text>
<text x="114.5" y="59.4">10K</text>
<text x="114.7" y="57.9">R14</text>
<text x="125.5" y="58.1">C5</text>
<text x="125.5" y="59.6">1uF</text>
<text x="197.7" y="59.6">10K</text>
<text x="197.9" y="58.1">R15</text>
<text x="220.1" y="56.2">T1</text>
<text x="264.9" y="59.8">C6</text>
<text x="81.3" y="60">R0603</text>
<text x="100.6" y="62.5">TP2 TP3</text>
<text x="114.7" y="61">R0603</text>
<text x="125.7" y="61.2">C0603</text>
<text x="143.1" y="60.8">TP1</text>
<text x="157.4" y="64.8">R16</text>
<text x="171.8" y="63.9">MCP1416T-E/OT</text>
<text x="198.1" y="61.6">R0603</text>
<text x="242.7" y="61.9">D5</text>
<text x="242.7" y="63.5">US1K</text>
<text x="264.9" y="61.6">47nF</text>
<text x="264.9" y="63.3">C1210</text>
<text x="265.1" y="65">630V</text>
<text x="115.9" y="67.7">U4</text>
<text x="157.2" y="66.4">10K</text>
<text x="157.4" y="68.1">R0603</text>
<text x="243.3" y="67.7">D6</text>
<text x="243.3" y="69.7">US1K</text>
<text x="277.8" y="69.5">D7</text>
<text x="277.8" y="71.6">CRF02</text>
<text x="81.3" y="72.2">R17</text>
<text x="81.3" y="73.9">1K</text>
<text x="81.5" y="75.5">R0603</text>
<text x="90.6" y="75.5">1SS404</text>
<text x="90.8" y="73.5">D8</text>
<text x="171.8" y="77.4">U5</text>
<text x="189.2" y="75.5">RJK0393DPA</text>
<text x="196.9" y="73.5">Q2</text>
<text x="214.3" y="77.4">C9</text>
<text x="220.1" y="75.6">750342707</text>
<text x="32.1" y="78.4">20PS-JMCS-G-1-TF</text>
<text x="88.8" y="83.4">100nF</text>
<text x="89" y="81.8">C8</text>
<text x="115.1" y="84">C10</text>
<text x="115.9" y="79.3">PIC12F1501T-I/SN</text>
<text x="124.4" y="83.8">C11</text>
<text x="157.2" y="82.2">10K</text>
<text x="157.4" y="80.7">R18</text>
<text x="157.4" y="84">R0603</text>
<text x="187.3" y="83.8">10OHM</text>
<text x="187.5" y="82.2">R19</text>
<text x="214.3" y="79.3">100nF</text>
<text x="214.5" y="81.2">C0603</text>
<text x="231.7" y="81.2">D12</text>
<text x="231.7" y="83.2">US1K</text>
<text x="243.3" y="79.3">D9</text>
<text x="243.3" y="81.2">US1K</text>
<text x="89" y="85.1">C0603</text>
<text x="115.1" y="85.7">22uF</text>
<text x="115.1" y="87.6">C0805</text>
<text x="124.2" y="85.7">100nF</text>
<text x="124.4" y="87.6">C0603</text>
<text x="187.5" y="85.3">R0603</text>
<text x="196" y="89.5">R20</text>
<text x="171.8" y="90.9">MCP1416T-E/OT</text>
<text x="195.8" y="91.3">10K</text>
<text x="196" y="92.8">R0603</text>
<text x="245.2" y="92.8">TP6</text>
<text x="260.6" y="92.8">TP5</text>
<text x="283.8" y="95.7">J2</text>
<text x="155.2" y="100.2">2SA1759</text>
<text x="156.4" y="98.6">Q3</text>
<text x="252.9" y="96.7">TP4</text>
<text x="34.8" y="103.1">J1</text>
<text x="118" y="104.4">MMUN2214LT1</text>
<text x="118.2" y="102.7">Q4</text>
<text x="137.1" y="102.5">R27</text>
<text x="137.1" y="104.4">1K</text>
<text x="137.1" y="106.3">R1206</text>
<text x="147.5" y="104.8">10K</text>
<text x="147.7" y="103.1">R26</text>
<text x="147.7" y="106.3">R0603</text>
<text x="220.1" y="108.3">U6</text>
<text x="220.1" y="110.2">MCP1703T-5002E/MB</text>
<text x="260.6" y="108.3">D10</text>
<text x="260.6" y="110.2">1N4148W</text>
<text x="277.2" y="109.8">A2001WV-S-4-1P</text>
<text x="25.1" y="118.9">J3</text>
<text x="83" y="119.9">B+</text>
<text x="121.7" y="117.9">L1</text>
<text x="121.7" y="119.9">10uH</text>
<text x="212.2" y="119.7">C12</text>
<text x="246.9" y="118.1">C13</text>
<text x="94.8" y="125.3">C14</text>
<text x="106.2" y="125.6">C15</text>
<text x="212" y="121.6">22uF</text>
<text x="212" y="123.3">10V</text>
<text x="246.9" y="120">47uF</text>
<text x="246.9" y="122">C1206</text>
<text x="247.1" y="123.7">25V</text>
<text x="83" y="129.5">B-</text>
<text x="94.6" y="128.5">C1206</text>
<text x="94.6" y="130.3">25V</text>
<text x="94.8" y="126.8">47uF</text>
<text x="106.2" y="127.4">47uF</text>
<text x="106.2" y="128.9">C1206</text>
<text x="106.4" y="130.5">25V</text>
<text x="144.6" y="128.7">U7</text>
<text x="167.4" y="130.5">R21</text>
<text x="177.6" y="129.5">C16</text>
<text x="177.6" y="131.4">100nF</text>
<text x="187.1" y="129.9">C17</text>
<text x="187.1" y="131.6">47uF</text>
<text x="167" y="132">470K</text>
<text x="167" y="133.6">R0603</text>
<text x="177.8" y="133.4">C0603</text>
<text x="187.1" y="133.4">C1206</text>
<text x="187.3" y="135.1">25V</text>
<text x="210.5" y="133.4">U8</text>
<text x="210.5" y="135.3">MCP1703T-3302E/MB</text>
<text x="25.1" y="138.4">SH-7-1AWB</text>
<text x="202.7" y="143">C19</text>
<text x="237.5" y="142.4">C20</text>
<text x="25.1" y="148.8">J4</text>
<text x="115.9" y="145">C18</text>
<text x="115.9" y="146.9">100nF</text>
<text x="116.1" y="148.8">C0603</text>
<text x="124.5" y="146.9">1M</text>
<text x="124.7" y="145.1">R22</text>
<text x="124.7" y="148.6">R0603</text>
<text x="144.8" y="145">MCP1640T-I/CHY</text>
<text x="166.8" y="149">120K</text>
<text x="167" y="147.5">R23</text>
<text x="202.7" y="145">22uF</text>
<text x="203.1" y="146.7">10V</text>
<text x="237.5" y="144.6">47uF</text>
<text x="237.5" y="146.5">C1206</text>
<text x="237.5" y="148.2">25V</text>
<text x="167" y="150.6">R0603</text>
<text x="25.1" y="156.5">SH-2AB</text>
<text x="25.1" y="166.2">J5</text>
<text x="25.1" y="168.1">MICRO_USB 5P/F</text>
</g>
<text font-size="1.7" fill="#00f" x="31.4" y="37.6" transform="rotate(-90 31.4 37.6)">NTC</text>
<g font-size="1.7" fill="#f00">
<text x="91.2" y="46.4">CHARGE_EN 1</text>
<text x="73.8" y="65.7">V_CHECK</text>
<text x="19.7" y="81.2">USB_D+</text>
<text x="19.7" y="83.1">USB_D-</text>
<text x="13.9" y="85.1">BUZZER</text>
<text x="15.9" y="88.9">BOOST_EN</text>
<text x="15.9" y="87">TMP_ADC</text>
<text x="48.7" y="88.9">30V_EN</text>
<text x="15.9" y="94.7">EXT_CON</text>
<text x="15.9" y="92.8">CHARGE_EN</text>
<text x="15.9" y="90.8">V_CHECK</text>
<text x="48.7" y="90.8">FLASH_PWM</text>
<text x="48.7" y="92.8">TIG_EN</text>
<text x="249.4" y="104.4">EXT_CON</text>
<text x="37.1" y="127.5">30V_EN</text>
<text x="37.1" y="131.4">TIG_EN</text>
<text x="37.1" y="129.5">FLASH_PWM</text>
<text x="98.9" y="139.1">BOOST_EN</text>
<text x="37.1" y="150.7">BUZZER</text>
<text x="39" y="171.9">USB_D-</text>
<text x="39" y="173.9">USB_D+</text>
<text x="39" y="170">USB_VCC</text>
</g>
<g font-size="1.7" fill="#004080">
<text x="172.8" y="53.4">NC</text>
<text x="178.8" y="53.4">OUT</text>
<text x="172.8" y="57.3">VDD</text>
<text x="172.8" y="61.2">IN</text>
<text x="178.6" y="61.2">GND</text>
<text x="116.8" y="70.8">RA2</text>
<text x="123.3" y="70.8">MCLR/VPP/RA3</text>
<text x="116.8" y="72.7">RA1/ICSPCLK</text>
<text x="116.8" y="74.7">RA0/ICSPDAT</text>
<text x="116.8" y="76.6">VSS</text>
<text x="132.4" y="76.6">VDD</text>
<text x="132.7" y="74.7">RA5</text>
<text x="132.7" y="72.7">RA4</text>
<text x="35.8" y="82.4">19</text>
<text x="39.6" y="82.4">20</text>
<text x="172.8" y="80.5">NC</text>
<text x="178.8" y="80.5">OUT</text>
<text x="35.8" y="88.2">13</text>
<text x="35.8" y="86.3">15</text>
<text x="35.8" y="84.3">17</text>
<text x="39.6" y="88.2">14</text>
<text x="39.6" y="86.3">16</text>
<text x="39.6" y="84.3">18</text>
<text x="172.8" y="84.3">VDD</text>
<text x="172.8" y="88.2">IN</text>
<text x="178.6" y="88.2">GND</text>
<text x="35.8" y="95.9">5</text>
<text x="35.8" y="94">7</text>
<text x="35.8" y="92">9</text>
<text x="35.8" y="90.1">11</text>
<text x="39.6" y="92">10</text>
<text x="39.6" y="90.1">12</text>
<text x="40.6" y="95.9">6</text>
<text x="40.6" y="94">8</text>
<text x="35.8" y="99.8">1</text>
<text x="35.8" y="97.8">3</text>
<text x="40.6" y="99.8">2</text>
<text x="40.6" y="97.8">4</text>
<text x="284.8" y="99.8">1</text>
<text x="284.8" y="103.6">3</text>
<text x="284.8" y="105.6">4</text>
<text x="221.1" y="113.3">VIN</text>
<text x="229.7" y="113.3">VOUT</text>
<text x="228.6" y="119.3" transform="rotate(-90 228.6 119.3)">GND</text>
<text x="29" y="122.9">1</text>
<text x="29" y="126.8">3</text>
<text x="29" y="128.7">4</text>
<text x="29" y="130.7">5</text>
<text x="29" y="132.6">6</text>
<text x="29" y="134.5">7</text>
<text x="136.1" y="134.5">VIN</text>
<text x="143.7" y="133.7" transform="rotate(-90 143.7 133.7)">SW</text>
<text x="144.8" y="134.5">VOUT</text>
<text x="136.1" y="140.3">EN</text>
<text x="143.7" y="142.4" transform="rotate(-90 143.7 142.4)">GND</text>
<text x="147.4" y="140.3">FB</text>
<text x="211.4" y="138.4">VIN</text>
<text x="220.1" y="138.4">VOUT</text>
<text x="219" y="144.3" transform="rotate(-90 219 144.3)">GND</text>
<text x="29" y="151.9">1</text>
<text x="29" y="153.8">2</text>
<text x="30.1" y="171.2">VCC</text>
<text x="32" y="173.1">D-</text>
<text x="29.9" y="178.9">GND</text>
<text x="31.5" y="175.1">D+</text>
<text x="32.1" y="177">ID</text>
</g>
<g font-size="1.7" fill="#800000">
<text x="59.9" y="166.2">D11</text>
<text x="59.9" y="168.1">RB161M-20</text>
</g>
<g font-size="1.4">
<text x="30.9" y="11.6">5</text>
<text x="88.8" y="11.6">4</text>
<text x="146.7" y="11.6">3</text>
<text x="204.7" y="11.6">2</text>
<text x="262.6" y="11.6">1</text>
<text x=".5" y="36.3">D</text>
<text x="292" y="36.3">D</text>
<text x=".5" y="82.1">C</text>
<text x="292" y="82.1">C</text>
<text x=".5" y="128">B</text>
<text x="292" y="128">B</text>
<text x=".5" y="173.8">A</text>
<text x="292" y="173.8">A</text>
<text x="30.9" y="196.9">5</text>
<text x="88.8" y="196.9">4</text>
<text x="146.7" y="196.9">3</text>
<text x="204.7" y="196.9">2</text>
<text x="262.6" y="196.9">1</text>
</g>
</svg>
